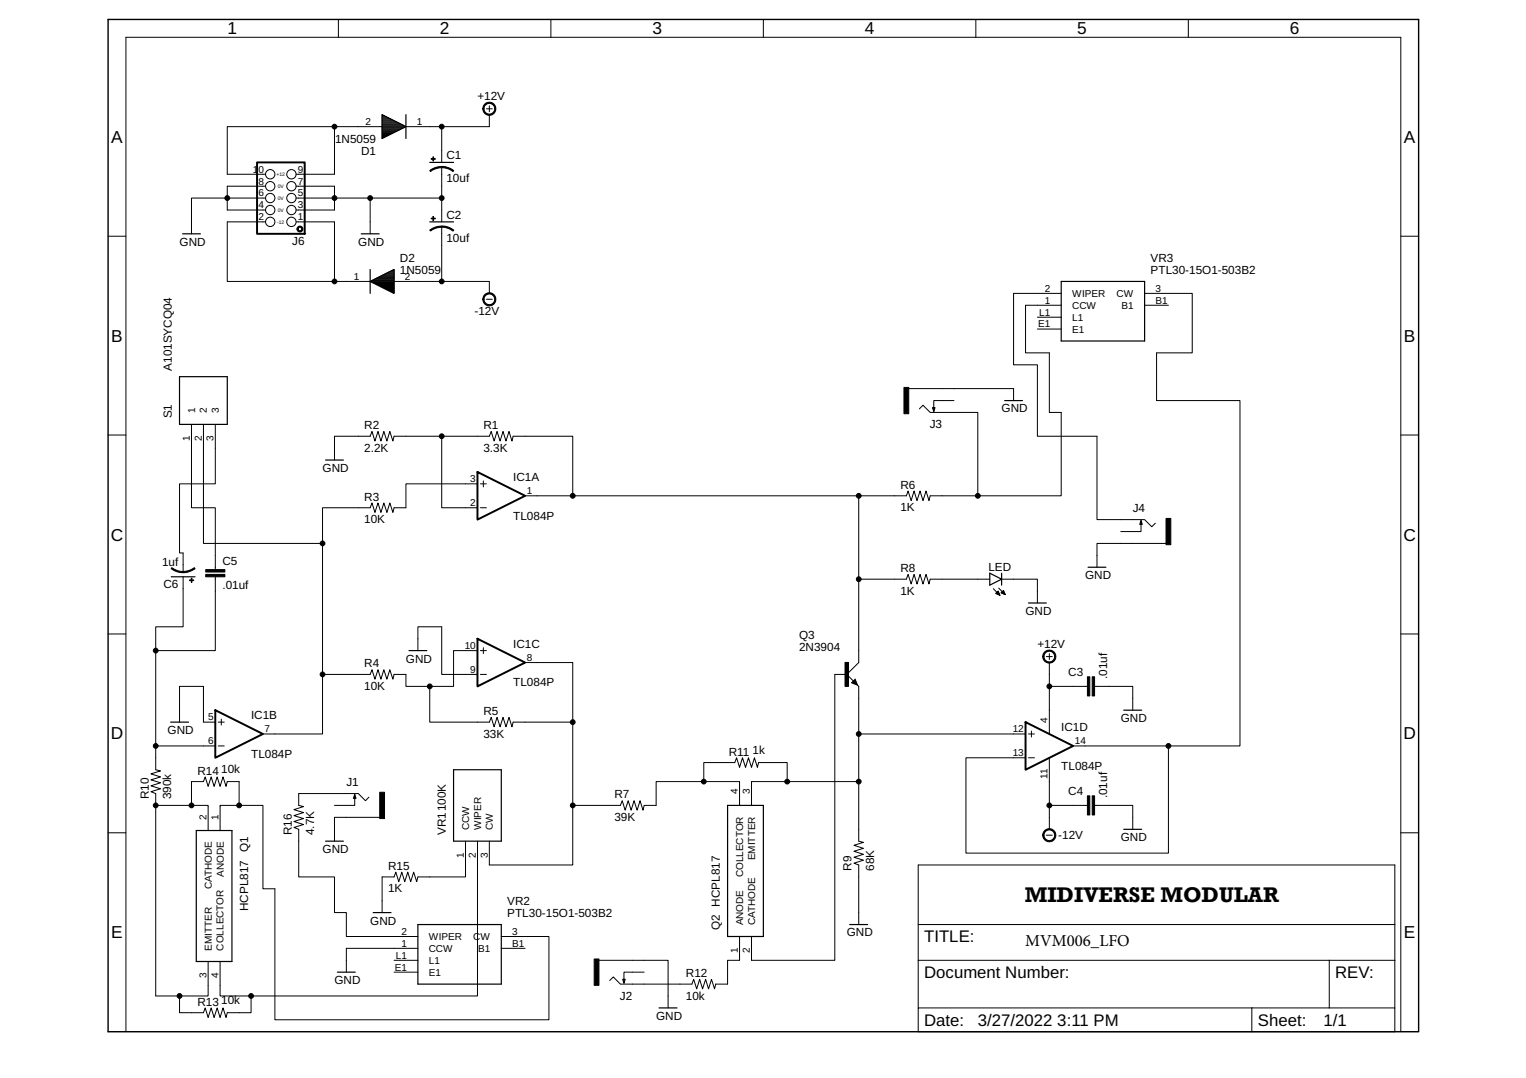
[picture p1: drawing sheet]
<svg xmlns="http://www.w3.org/2000/svg" width="297mm" height="210mm" viewBox="0 0 297 210" stroke-linecap="round" stroke-linejoin="round" font-family="sans-serif">
<path d="M21 3.8h255.1v197.1h-255.1z" fill="none" stroke="#000" stroke-width=".28"/>
<g fill="none" stroke="#000" stroke-width=".19">
<path d="M65.9 3.8v3.5M107.2 3.8v3.5M148.6 3.8v3.5M189.9 3.8v3.5M231.3 3.8v3.5M51.7 38.6h-14.4v6.9M51.7 36.3h-7.5v4.6h7.5M57.6 38.6h28.4M57.6 36.3h7.5v4.6h-7.5M65.1 24.7h-20.9v9.2h7.5M65.1 24.7v9.2h-7.5M65.1 24.7h9.3"/>
<path d="M72.1 38.6v6.9M86 32.5v10.7M86 24.7v6.9M94.7 21.2h1.1M95.2 20.6v1.2M95.2 22.3v2.4h-16.2M21 46h3.5M51.7 43.2h-7.5v11.6h20.9M57.6 43.2h7.5v11.6M65.1 54.8h7M76.7 54.8h18.5v2.3M86 44.1v10.7"/>
<path d="M94.7 58.3h1.1M206.6 59.4h-7v9.3h4.7v11.6h2.3v16.2h-25.5l-.3 1-.5-1.9-.6 1.9-.6-1.9-.6 1.9-.6-1.9-.5 1.9-.6-1.9-.4 .9h-74.2M206.6 57.1h-9.3v13.9h4.6v13.9h11.6v16.3h9.3l1.4 1.4 .7-.7M222.8 57.1h9.3v11.6h-7v9.3h16.3v67.2h-32.5M222.8 59.4h4.6M272.7 46h3.4M176.9 75.7h20.4v2.3M179 79.6l.7-.7 1.4 1.4h9.2v16.2M185.7 78h-3.9v2.1M201.9 64.1h4.7M201.9 61.8h4.7M21 84.7h3.5"/>
<path d="M37.3 82.6v16.3h4.6v12M39.6 82.6v23.2h23.2M41.9 82.6v11.6h-7v13.5h.7v3.7M65.1 89.6v-4.7h7l.3-.9 .6 1.9 .6-1.9 .5 1.9 .6-1.9 .6 1.9 .6-1.9 .6 1.9 .2-1h18.5l.4-.9 .6 1.9 .6-1.9 .5 1.9 .6-1.9 .6 1.9 .6-1.9 .6 1.9 .2-1h11.6v11.6M86 84.9v14h6.9M92.9 94.2h-13.9v4.7h-2.3l-.2 .9-.6-1.9-.6 1.9-.6-1.9-.6 1.9-.5-1.9-.6 1.9-.6-1.9-.3 1h-9.3v44h-11.6M93.5 94.2h1.2M93.5 98.9h1.2M94.1 93.6v1.2M167.2 96.5v32.5l-2.4 2.3 2.1 2.1-1.1-.5 .7-.7 .4 1.2 .3 .2v9.3M272.7 84.7h3.4M35.6 112.3v9.7h-5.3v23.2h11.6"/>
<path d="M41.9 112.3v14.4h-11.6M167.2 112.8h9.2l.4-1 .6 1.9 .5-1.9 .6 1.9 .6-1.9 .6 1.9 .6-1.9 .5 1.9 .3-.9h11.6M193.4 114.6l1.2 1.3M193.8 115.5l.5-.4 .3 .8zM193.8 115.5h.7M194 115.4h.4M194 115.6h.5M194.1 115.3h.3M194.2 115.2h.1M194.2 115.7h.3M194.4 114.5l1.3 1.3M194.5 115.8h.1"/>
<path d="M194.9 115.4l.4-.4 .4 .8zM194.9 115.4h.6M195 112.8h6.9v4.6M195 115.3h.5M195 115.5h.6M195.1 115.2h.3M195.2 115.1h.2M195.3 115.6h.3M195.3 115h.1M195.5 115.7h.1M222.1 101.4v2.1h-3.9M227 105.8h-13.5v4.6"/>
<path d="M21 123.4h3.5M81.3 126.7v-4.7h4.7v9.3h6.9M83.7 133.6v7h11.5l.4-.9 .6 1.8 .6-1.8 .5 1.8 .6-1.8 .6 1.8 .6-1.8 .6 1.8 .2-.9h11.6M92.9 126.7h-4.6v6.9h-9.3v-2.3h-2.3l-.2 .9-.6-1.8-.6 1.8-.6-1.8-.6 1.8-.5-1.8-.6 1.8-.6-1.8-.3 .9h-9.3M93.5 126.7h1.2M93.5 131.3h1.2M94.1 126.1v1.2M102.2 129h9.3v27.8h9.3l.3-.9 .6 1.9 .6-1.9 .6 1.9 .5-1.9 .6 1.9 .6-1.9 .6 1.9 .2-1h2.3v-4.6h16.3v4.6M164.8 131.3h-2.3v55.7h-16.2v-4.6M203.7 127.8h1.1M204.3 129v13.9M204.3 127.3v1.1"/>
<path d="M204.3 133.6h7.4M213.1 133.6h7.4v4.7M272.7 123.4h3.4M30.3 145.2v4.7l.9 .2-1.8 .6 1.8 .6-1.8 .5 1.8 .6-1.8 .6 1.8 .6-1.8 .6 .9 .3v39.4h10.2v-6.7M30.3 156.8h10.2v4.9M37.3 156.8v-4.6h2.3l.3-.9 .6 1.8 .6-1.8 .6 1.8 .6-1.8 .5 1.8 .6-1.8 .6 1.8 .2-.9h2.3v4.6h-3.7v4.9M41.9 140.6h-2.3v-7h-4.7v7M42.5 140.6h1.1M42.5 145.2h1.1M43.1 140v1.2M46.5 156.8h4.7v16.3h2.3v25.5h53.3v-16.2h-9.2M69 154.7v2.1h-3.9"/>
<path d="M71.8 155.2l-.7 .7-1.4-1.4h-11.6v2.3l1 .3-1.9 .5 1.9 .6-1.9 .6 1.9 .6-1.9 .6 1.9 .5-1.9 .6 .9 .4v9.3h7v6.9h2.3v4.7h13.9M73.9 159.2h-8.8v4.6M111.5 156.8v11.6h-16.3v-4.6M137 152.2v-3.7h6l.4-.9 .6 1.8 .5-1.8 .6 1.8 .6-1.8 .6 1.8 .6-1.8 .5 1.8 .3-.9h5.5v3.7M167.2 152.2h-20.9v4.6M199.6 142.9h-32.4v20.9l.9 .2-1.9 .6 1.9 .6-1.9 .6 1.9 .5-1.9 .6 1.9 .6-1.9 .6 1 .3v11.6M200.2 142.9h1.2M200.2 147.6h1.2M200.8 142.3v1.2M204.3 147.6v13.9M204.3 156.8h7.4M213.1 156.8h7.4v4.7"/>
<path d="M227.4 145.2v20.9h-39.4v-18.5h11.6M21 162.2h3.5M90.6 163.8v7h-9.3l-.2 .9-.6-1.9-.6 1.9-.5-1.9-.6 1.9-.6-1.9-.6 1.9-.6-1.9-.3 1h-2.3v6.9M92.9 163.8v30.1h-44M203.7 162.6h1.1M272.7 162.2h3.4M42.8 187.2v6.7h6.1v3.3h-4.7l-.2 .9-.6-1.8-.6 1.8-.5-1.8-.6 1.8-.6-1.8-.6 1.8-.6-1.8-.3 .9h-4.7v-3.3M76.7 187h4.6M76.7 189.3h4.6M81.3 184.7h-13.9v4.6M97.6 184.7h4.6M116.6 187h13.4v9.3"/>
<path d="M125.4 189.3h-3.9v2.1M144 182.4v4.6h-2.4v4.6h-2.3l-.2 1-.6-1.9-.6 1.9-.5-1.9-.6 1.9-.6-1.9-.6 1.9-.6-1.9-.3 .9h-13.9l-1.4-1.4-.7 .7M178.7 196.3v-27.9h92.8v27.9M178.7 180h92.8M178.7 187h92.8M243.7 196.3v4.6M243.7 196.3h15M258.7 196.3h12.8v4.6h-92.8v-4.6h65M258.7 187v9.3M272.7 200.9v-193.6h-248.2v193.6"/>
<circle cx="52.6" cy="33.9" r=".91"/>
<circle cx="52.6" cy="36.3" r=".91"/>
<circle cx="52.6" cy="38.6" r=".91"/>
<circle cx="56.7" cy="36.3" r=".91"/>
<circle cx="56.7" cy="33.9" r=".91"/>
<circle cx="56.7" cy="38.6" r=".91"/>
<circle cx="52.6" cy="40.9" r=".91"/>
<circle cx="52.6" cy="43.2" r=".91"/>
<circle cx="56.7" cy="43.2" r=".91"/>
<circle cx="56.7" cy="40.9" r=".91"/>
</g>
<g fill="#000" stroke="#000" stroke-width=".19">
<path d="M83.7 33.2l1.1-.6 1.2-.2v.3l-1.4 .2-.8 .5z" fill-rule="evenodd"/>
<path d="M86 32.4l1.2 .2 1.1 .6-.1 .2-.8-.5-1.4-.3z" fill-rule="evenodd"/>
<path d="M94.3 20.3a1.27 1.27 0 0 1 2 .2 1.27 1.27 0 0 1-.7 1.9 1.27 1.27 0 0 1-1.6-1.2h.2a1.05 1.05 0 0 1 1.5-.9 1.05 1.05 0 0 1 .2 1.8 1.05 1.05 0 0 1-1.7-.7v-.2h-.2z" fill-rule="evenodd"/>
<path d="M58 44.2a.58 .58 0 0 1 .9 .1 .58 .58 0 0 1-.4 .9 .58 .58 0 0 1-.7-.6h.2a.35 .35 0 0 1 .5-.3 .35 .35 0 0 1 .1 .6 .35 .35 0 0 1-.5-.2l-.1-.1h-.2z" fill-rule="evenodd"/>
<path d="M83.7 44.8l1.1-.6 1.2-.2v.3l-1 .1-1.2 .6z" fill-rule="evenodd"/>
<path d="M86 44l1.2 .2 1.1 .6-.1 .2-.8-.5-1.4-.3z" fill-rule="evenodd"/>
<path d="M94.3 57.4a1.27 1.27 0 0 1 2 .2 1.27 1.27 0 0 1-.7 1.9 1.27 1.27 0 0 1-1.6-1.2h.2a1.05 1.05 0 0 1 1.6-.9 1.05 1.05 0 0 1 .1 1.8 1.05 1.05 0 0 1-1.7-.7v-.2h-.2z" fill-rule="evenodd"/>
<path d="M33.4 110.5l1.3 .7 .9 .1v.2l-.7-.1-.9-.3-.7-.4z" fill-rule="evenodd"/>
<path d="M35.6 111.3l1.4-.3 .8-.5 .2 .2-1.6 .7-.8 .1z" fill-rule="evenodd"/>
<path d="M203.3 126.9a1.28 1.28 0 0 1 2.1 .3 1.28 1.28 0 0 1-.8 1.9 1.28 1.28 0 0 1-1.6-1.3h.2a1.04 1.04 0 0 1 1.5-.9 1.04 1.04 0 0 1 .2 1.7 1.04 1.04 0 0 1-1.7-.5v-.3h-.2z" fill-rule="evenodd"/>
<path d="M203.3 161.7a1.28 1.28 0 0 1 2.1 .3 1.28 1.28 0 0 1-.8 1.9 1.28 1.28 0 0 1-1.6-1.3h.2a1.04 1.04 0 0 1 1.5-.9 1.04 1.04 0 0 1 .2 1.7 1.04 1.04 0 0 1-1.7-.5v-.3h-.2z" fill-rule="evenodd"/>
<circle cx="44.2" cy="38.6" r=".47"/>
<circle cx="65.1" cy="24.7" r=".47"/>
<circle cx="65.1" cy="38.6" r=".47"/>
<circle cx="72.1" cy="38.6" r=".47"/>
<circle cx="86" cy="24.7" r=".47"/>
<circle cx="86" cy="38.6" r=".47"/>
<circle cx="65.1" cy="54.8" r=".47"/>
<circle cx="86" cy="54.8" r=".47"/>
<circle cx="86" cy="84.9" r=".47"/>
<circle cx="111.5" cy="96.5" r=".47"/>
<circle cx="167.2" cy="96.5" r=".47"/>
<circle cx="190.3" cy="96.5" r=".47"/>
<circle cx="62.8" cy="105.8" r=".47"/>
<circle cx="167.2" cy="112.8" r=".47"/>
<circle cx="30.3" cy="126.7" r=".47"/>
<circle cx="62.8" cy="131.3" r=".47"/>
<circle cx="83.7" cy="133.6" r=".47"/>
<circle cx="204.3" cy="133.6" r=".47"/>
<circle cx="30.3" cy="145.2" r=".47"/>
<circle cx="30.3" cy="156.8" r=".47"/>
<circle cx="37.3" cy="156.8" r=".47"/>
<circle cx="46.5" cy="156.8" r=".47"/>
<circle cx="111.5" cy="156.8" r=".47"/>
<circle cx="111.5" cy="140.6" r=".47"/>
<circle cx="137" cy="152.2" r=".47"/>
<circle cx="153.2" cy="152.2" r=".47"/>
<circle cx="167.2" cy="152.2" r=".47"/>
<circle cx="167.2" cy="142.9" r=".47"/>
<circle cx="204.3" cy="156.8" r=".47"/>
<circle cx="227.4" cy="145.2" r=".47"/>
<circle cx="34.9" cy="193.9" r=".47"/>
<circle cx="48.9" cy="193.9" r=".47"/>
</g>
<g fill="none" stroke="#000" stroke-width=".23">
<path d="M74.4 27h.1M74.4 26.8h.4M74.4 26.6h.8M74.4 26.4h1.2M74.4 26.2h1.6M74.4 26h2M74.4 25.8h2.4M74.4 25.6h2.8M74.4 25.4h3.2M74.4 25.2h3.6M74.4 25h4M74.4 24.8h4.4"/>
<path d="M74.4 24.6h4.4M74.4 24.4h4M74.4 24.2h3.6M74.4 24h3.2M74.4 23.8h2.8M74.4 23.6h2.4M74.4 23.4h2M74.4 23.2h1.6M74.4 23h1.2M74.4 22.8h.8M74.4 22.6h.4M74.4 22.4h.1"/>
<path d="M74.4 22.3l4.6 2.4-4.6 2.3zM79 22.3v4.7M83.7 31.6h4.6M35.5 45.5h3.5M70.3 45.5h3.5M72.1 54.8l4.6-2.3v4.6zM72.1 52.5v4.6M72.1 54.8h4.6M72.4 55h4.3M72.5 54.6h4.2M72.8 55.2h3.9M72.9 54.4h3.8"/>
<path d="M73.2 55.4h3.5M73.3 54.2h3.4M73.6 55.6h3.1M73.7 54h3M74 55.8h2.7M74.1 53.8h2.6M74.4 56h2.3M74.5 53.6h2.2M74.8 56.2h1.9M74.9 53.4h1.8M75.2 56.4h1.5M75.3 53.2h1.4"/>
<path d="M75.6 56.6h1.1M75.7 53h1M76 56.8h.7M76.1 52.8h.6M76.4 57h.3M76.5 52.6h.2M83.7 43.2h4.6M206.6 54.8h16.2v11.6h-16.2zM34.9 73.3h9.3v9.3h-9.3zM181.5 79.4h.5l-.2 .7zM195.6 78h3.4M63.4 89.6h3.4"/>
<path d="M33.3 112.3h4.7M192.7 111.6l2.3 1.2-2.3 1.1zM195 111.6v2.3M200.2 117.4h3.5M211.8 110.4h3.5M222.1 101.4l.2 .7h-.4zM79.6 126.7h3.5M166 132.9l.5-.4 .2 .7zM166.5 132.7l-.3 .2M218.7 138.3h3.5M33.2 140.6h3.5M69 154.7l.3 .7h-.5z"/>
<path d="M88.3 149.9h9.3v13.9h-9.3zM141.6 156.8h7v25.6h-7zM38.2 161.7h6.9v25.5h-6.9zM63.4 163.8h3.4M72.6 177.7h3.5M218.7 161.5h3.5M65.7 189.3h3.5M81.3 180h16.3v11.6h-16.3zM121.2 190.7h.5l-.2 .7zM128.3 196.3h3.5M165.4 180h3.5"/>
</g>
<g fill="#000" stroke="#000" stroke-width=".19">
<path d="M83.9 30.9h.8v.1h-.8zM84.3 30.5h.1v.8h-.1zM83.9 42.5h.8v.1h-.8zM84.3 42.1h.1v.8h-.1zM176 75.4h.9v5.2h-.9zM36.9 112.9h.8v.2h-.8zM37.2 112.6h.2v.8h-.2zM40 110.9h3.8v.5h-3.8zM40 111.8h3.8v.5h-3.8zM227 100.9h.9v5.2h-.9zM164.5 129h.7v4.6h-.7zM211.7 131.8h.4v3.7h-.4z"/>
<path d="M212.6 131.8h.5v3.7h-.5zM73.9 154.3h.9v5.1h-.9zM211.7 155h.4v3.7h-.4zM212.6 155h.5v3.7h-.5zM115.7 186.7h.9v5.2h-.9z"/>
</g>
<path d="M50 31.6h9.3v13.9h-9.3zM92.9 91.9l9.3 4.6-9.3 4.7zM41.9 138.3l9.3 4.6-9.3 4.7zM92.9 124.4l9.3 4.6-9.3 4.6zM199.6 140.6l9.3 4.6-9.3 4.7z" fill="none" stroke="#000" stroke-width=".38"/>
<text font-size="4.2" x="199.5" y="175.7">MIDIVERSE MODULAR</text>
<g font-size="3.4">
<text x="44.3" y="6.7">1</text>
<text x="85.6" y="6.7">2</text>
<text x="127" y="6.7">3</text>
<text x="168.3" y="6.7">4</text>
<text x="209.7" y="6.7">5</text>
<text x="251.1" y="6.7">6</text>
<text x="21.7" y="27.8">A</text>
<text x="273.3" y="27.8">A</text>
<text x="21.7" y="66.5">B</text>
<text x="273.3" y="66.5">B</text>
<text x="21.6" y="105.3">C</text>
<text x="273.2" y="105.3">C</text>
<text x="21.6" y="144">D</text>
<text x="273.2" y="144">D</text>
<text x="21.7" y="182.7">E</text>
<text x="273.3" y="182.7">E</text>
</g>
<g font-size="3.3">
<text x="179.9" y="183.5">TITLE:</text>
<text x="199.6" y="184.2">MVM006_LFO</text>
<text x="179.9" y="190.5">Document Number:</text>
<text x="259.9" y="190.5">REV:</text>
<text x="179.9" y="199.7">Date:</text>
<text x="190.3" y="199.7">3/27/2022 3:11 PM</text>
<text x="244.8" y="199.7">Sheet:</text>
<text x="257.6" y="199.7">1/1</text>
</g>
<g font-size="2.3">
<text x="92.9" y="19.4">+12V</text>
<text x="65.2" y="27.8">1N5059</text>
<text x="70.3" y="30.1">D1</text>
<text x="86.9" y="31">C1</text>
<text x="86.9" y="35.4">10uf</text>
<text x="35" y="47.8">GND</text>
<text x="56.9" y="47.7">J6</text>
<text x="69.7" y="47.8">GND</text>
<text x="86.9" y="42.6">C2</text>
<text x="86.9" y="47">10uf</text>
<text x="77.9" y="51">D2</text>
<text x="77.9" y="53.3">1N5059</text>
<text x="224" y="53.3">PTL30-15O1-503B2</text>
<text x="224" y="51">VR3</text>
<text x="92.4" y="61.4">-12V</text>
<text x="33.4" y="72.2" transform="rotate(-90 33.4 72.2)">A101SYCQ04</text>
<text x="33.4" y="81.5" transform="rotate(-90 33.4 81.5)">S1</text>
<text x="70.9" y="83.6">R2</text>
<text x="94.1" y="83.6">R1</text>
<text x="181" y="83.3">J3</text>
<text x="195" y="80.3">GND</text>
<text x="70.9" y="88">2.2K</text>
<text x="94.1" y="88">3.3K</text>
<text x="62.8" y="91.9">GND</text>
<text x="99.9" y="93.6">IC1A</text>
<text x="175.3" y="95.2">R6</text>
<text x="70.9" y="101.9">10K</text>
<text x="70.9" y="97.5">R3</text>
<text x="99.9" y="101.2">TL084P</text>
<text x="175.3" y="99.6">1K</text>
<text x="220.5" y="99.8">J4</text>
<text x="31.5" y="110.1">1uf</text>
<text x="43.3" y="110.1">C5</text>
<text x="175.3" y="111.4">R8</text>
<text x="192.4" y="111.2">LED</text>
<text x="211.2" y="112.8">GND</text>
<text x="31.8" y="114.5">C6</text>
<text x="43.3" y="114.7">.01uf</text>
<text x="175.3" y="115.8">1K</text>
<text x="199.6" y="119.7">GND</text>
<text x="155.5" y="124.4">Q3</text>
<text x="70.9" y="130">R4</text>
<text x="79" y="129">GND</text>
<text x="99.9" y="126.1">IC1C</text>
<text x="155.5" y="126.7">2N3904</text>
<text x="201.9" y="126.1">+12V</text>
<text x="207.9" y="131.6">C3</text>
<text x="70.9" y="134.3">10K</text>
<text x="99.9" y="133.6">TL084P</text>
<text x="215.5" y="132.3" transform="rotate(-90 215.5 132.3)">.01uf</text>
<text x="32.6" y="142.9">GND</text>
<text x="48.9" y="140">IC1B</text>
<text x="94.1" y="143.6">33K</text>
<text x="94.1" y="139.2">R5</text>
<text x="206.6" y="142.3">IC1D</text>
<text x="218.2" y="140.6">GND</text>
<text x="48.9" y="147.6">TL084P</text>
<text x="141.9" y="147.1">R11</text>
<text x="146.5" y="146.9">1k</text>
<text x="206.6" y="149.9">TL084P</text>
<text x="28.9" y="155.7" transform="rotate(-90 28.9 155.7)">R10</text>
<text x="33.3" y="155.7" transform="rotate(-90 33.3 155.7)">390k</text>
<text x="38.4" y="150.8">R14</text>
<text x="43.1" y="150.6">10k</text>
<text x="67.4" y="153.1">J1</text>
<text x="119.6" y="155.5">R7</text>
<text x="207.9" y="154.8">C4</text>
<text x="215.5" y="155.4" transform="rotate(-90 215.5 155.4)">.01uf</text>
<text x="119.6" y="159.8">39K</text>
<text x="56.8" y="162.6" transform="rotate(-90 56.8 162.6)">R16</text>
<text x="61.2" y="162.6" transform="rotate(-90 61.2 162.6)">4.7K</text>
<text x="62.8" y="166.1">GND</text>
<text x="86.8" y="162.6" transform="rotate(-90 86.8 162.6)">VR1100K</text>
<text x="206" y="163.4">-12V</text>
<text x="218.2" y="163.8">GND</text>
<text x="75.5" y="173.8">1K</text>
<text x="75.5" y="169.4">R15</text>
<text x="165.8" y="169.6" transform="rotate(-90 165.8 169.6)">R9</text>
<text x="170.2" y="169.6" transform="rotate(-90 170.2 169.6)">68K</text>
<text x="48.3" y="177.4" transform="rotate(-90 48.3 177.4)">HCPL817 Q1</text>
<text x="98.7" y="176.2">VR2</text>
<text x="98.7" y="178.5">PTL30-15O1-503B2</text>
<text x="72.1" y="180">GND</text>
<text x="140.1" y="181.2" transform="rotate(-90 140.1 181.2)">Q2 HCPL817</text>
<text x="164.8" y="182.3">GND</text>
<text x="65.1" y="191.6">GND</text>
<text x="133.5" y="190.2">R12</text>
<text x="38.4" y="195.8">R13</text>
<text x="43.1" y="195.6">10k</text>
<text x="120.7" y="194.6">J2</text>
<text x="133.5" y="194.6">10k</text>
<text x="127.7" y="198.6">GND</text>
</g>
<g font-size="1.9">
<text x="71.2" y="24.3">2</text>
<text x="81.2" y="24.3">1</text>
<text x="49.2" y="33.6">10</text>
<text x="50.3" y="35.9">8</text>
<text x="58" y="35.9">7</text>
<text x="58" y="33.6">9</text>
<text x="50.3" y="40.6">4</text>
<text x="50.3" y="38.2">6</text>
<text x="58" y="40.6">3</text>
<text x="58" y="38.2">5</text>
<text x="50.3" y="42.9">2</text>
<text x="58" y="42.9">1</text>
<text x="68.8" y="54.5">1</text>
<text x="78.8" y="54.5">2</text>
<text x="203.4" y="59.1">1</text>
<text x="203.4" y="56.8">2</text>
<text x="208.7" y="57.8">WIPER</text>
<text x="217.3" y="57.8">CW</text>
<text x="224.9" y="56.8">3</text>
<text x="224.9" y="59.1">B1</text>
<text x="202.1" y="63.8">E1</text>
<text x="202.3" y="61.4">L1</text>
<text x="208.7" y="60.1">CCW</text>
<text x="208.7" y="64.8">E1</text>
<text x="208.7" y="62.5">L1</text>
<text x="218.3" y="60.1">B1</text>
<text x="38" y="80.5" transform="rotate(-90 38 80.5)">1</text>
<text x="40.3" y="80.5" transform="rotate(-90 40.3 80.5)">2</text>
<text x="42.6" y="80.5" transform="rotate(-90 42.6 80.5)">3</text>
<text x="36.9" y="85.8" transform="rotate(-90 36.9 85.8)">1</text>
<text x="39.3" y="85.8" transform="rotate(-90 39.3 85.8)">2</text>
<text x="41.6" y="85.8" transform="rotate(-90 41.6 85.8)">3</text>
<text x="91.5" y="93.9">3</text>
<text x="91.5" y="98.5">2</text>
<text x="102.5" y="96.2">1</text>
<text x="90.4" y="126.4">10</text>
<text x="91.5" y="131">9</text>
<text x="102.5" y="128.7">8</text>
<text x="40.5" y="140.3">5</text>
<text x="51.5" y="142.6">7</text>
<text x="197.1" y="142.6">12</text>
<text x="203.9" y="140.8" transform="rotate(-90 203.9 140.8)">4</text>
<text x="40.5" y="144.9">6</text>
<text x="197.1" y="147.2">13</text>
<text x="209.2" y="144.9">14</text>
<text x="143.6" y="154.7" transform="rotate(-90 143.6 154.7)">4</text>
<text x="145.9" y="154.7" transform="rotate(-90 145.9 154.7)">3</text>
<text x="203.9" y="151.7" transform="rotate(-90 203.9 151.7)">11</text>
<text x="40.2" y="159.6" transform="rotate(-90 40.2 159.6)">2</text>
<text x="42.5" y="159.6" transform="rotate(-90 42.5 159.6)">1</text>
<text x="91.3" y="161.7" transform="rotate(-90 91.3 161.7)">CCW</text>
<text x="93.6" y="161.7" transform="rotate(-90 93.6 161.7)">WIPER</text>
<text x="95.9" y="161.7" transform="rotate(-90 95.9 161.7)">CW</text>
<text x="90.3" y="167" transform="rotate(-90 90.3 167)">1</text>
<text x="92.6" y="167" transform="rotate(-90 92.6 167)">2</text>
<text x="94.9" y="167" transform="rotate(-90 94.9 167)">3</text>
<text x="147" y="167.5" transform="rotate(-90 147 167.5)">EMITTER</text>
<text x="41.2" y="173.2" transform="rotate(-90 41.2 173.2)">CATHODE</text>
<text x="43.5" y="170.7" transform="rotate(-90 43.5 170.7)">ANODE</text>
<text x="144.7" y="170.8" transform="rotate(-90 144.7 170.8)">COLLECTOR</text>
<text x="41.2" y="185.1" transform="rotate(-90 41.2 185.1)">EMITTER</text>
<text x="43.5" y="185.1" transform="rotate(-90 43.5 185.1)">COLLECTOR</text>
<text x="78.1" y="184.3">1</text>
<text x="78.1" y="182">2</text>
<text x="83.5" y="185.4">CCW</text>
<text x="83.5" y="183">WIPER</text>
<text x="92.1" y="183">CW</text>
<text x="93.1" y="185.4">B1</text>
<text x="99.7" y="182">3</text>
<text x="99.7" y="184.3">B1</text>
<text x="143.6" y="185.6" transform="rotate(-90 143.6 185.6)">1</text>
<text x="144.6" y="180.2" transform="rotate(-90 144.6 180.2)">ANODE</text>
<text x="145.9" y="185.6" transform="rotate(-90 145.9 185.6)">2</text>
<text x="147" y="180.2" transform="rotate(-90 147 180.2)">CATHODE</text>
<text x="40.2" y="190.4" transform="rotate(-90 40.2 190.4)">3</text>
<text x="42.5" y="190.4" transform="rotate(-90 42.5 190.4)">4</text>
<text x="76.8" y="189">E1</text>
<text x="77" y="186.7">L1</text>
<text x="83.5" y="190">E1</text>
<text x="83.5" y="187.7">L1</text>
</g>
<g font-size="1">
<text x="53.8" y="34.3">+12</text>
<text x="54.1" y="36.6">0V</text>
<text x="54.1" y="38.9">0V</text>
<text x="54.1" y="41.2">0V</text>
<text x="53.9" y="43.6">-12</text>
</g>
</svg>
